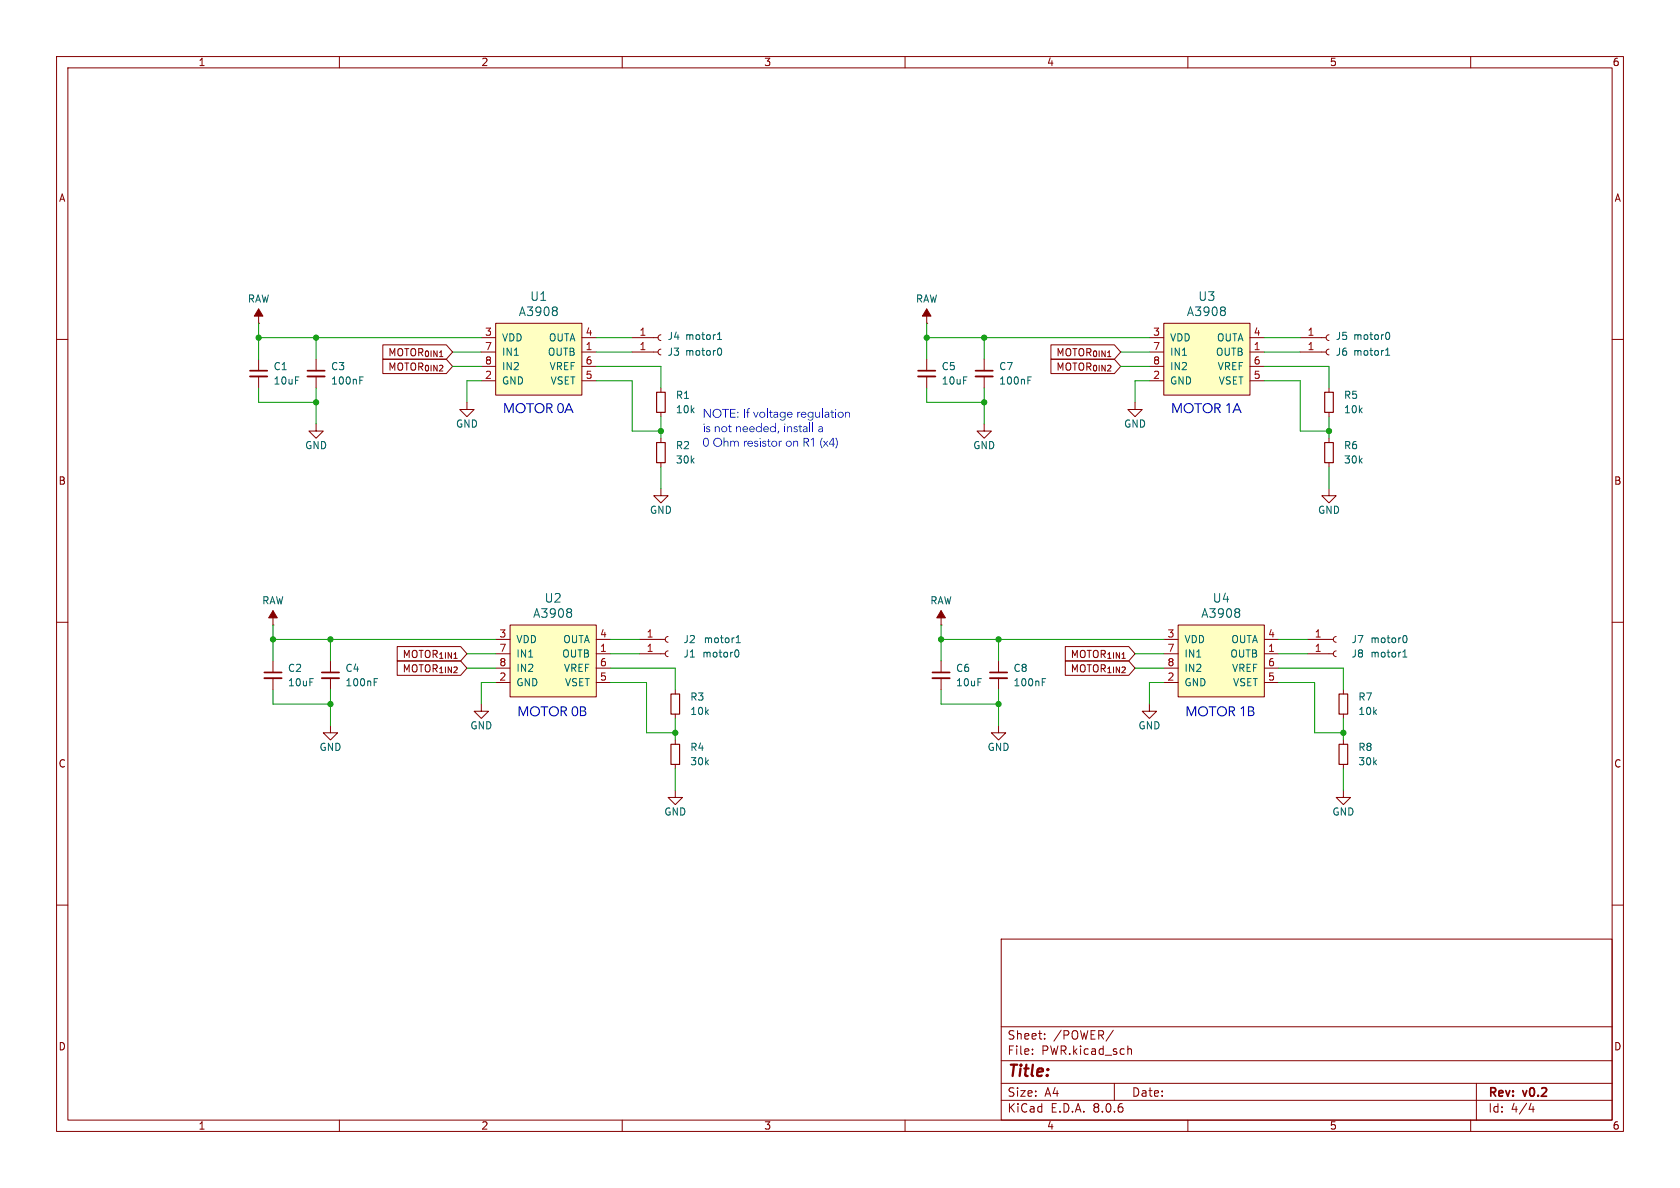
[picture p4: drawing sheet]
<svg xmlns="http://www.w3.org/2000/svg" width="297mm" height="210mm" viewBox="0 0 297 210" stroke-linecap="round" stroke-linejoin="round" font-family="sans-serif">
<g fill="none" stroke="#840000" stroke-width=".18">
<path d="M10 10h277v190h-277zM12 12h273v186h-273zM60 10v2M110 10v2M160 10v2M210 10v2M260 10v2M10 60h2M285 60h2M10 110h2M285 110h2M10 160h2"/>
<path d="M285 160h2M177 166h108v32h-108zM60 198v2M110 198v2M160 198v2M177 194.5h108M177 191.5h108M177 187.5h108M177 181.5h108M182.5 186.3v.1M182.5 185.5v.1M184.7 183.6v.1"/>
<path d="M184.7 182.8v.1M196.8 182.1l-1.3 2M197 191.5v3M199.4 185.5l.2-.1 .4 .1v.9M210 198v2M260 198v2M261 191.5v6.5M270.7 195l-.4 1.1h.9M271 195.6v1"/>
</g>
<path d="M90.2 110.5h15.2v12.7h-15.2z" fill="#ffffc2"/>
<g fill="none" stroke="#840000" stroke-width=".18">
<path d="M45.7 57.2h.1M45.7 54.6v2.6M45.7 63.5v2M45.7 66.5v2.1M55.9 63.5v2M55.9 66.5v2.1M163.8 63.5v2M163.8 66.5v2.1M174 74.9v1.3h1.3l-1.3 1.3-1.3-1.3h1.3M48.3 110.5h.1M48.3 108v2.5M48.3 116.8v2.1"/>
<path d="M48.3 119.9v2M58.4 116.8v2.1M58.4 119.9v2M87.6 115.6h2.6M87.6 113h2.6M87.6 118.1h2.6M90.2 110.5h15.2v12.7h-15.2zM105.4 115.6h2.5M105.4 113h2.5M105.4 118.1h2.5M166.4 110.5h.1M166.4 108v2.5"/>
<path d="M166.4 116.8v2.1M166.4 119.9v2M176.5 116.8v2.1M176.5 119.9v2M58.4 128.3v1.2h1.3l-1.3 1.3-1.3-1.3h1.3M85.1 124.5v1.2h1.3l-1.3 1.3-1.3-1.3h1.3M87.6 120.7h2.6M105.4 120.7h2.5M237.5 121.9v.8M237.5 126.2v.8"/>
</g>
<path d="M63.6 67.2h.4M63.6 66.6h.6M66.2 120h.6M100.9 107.7l.2 .2-.2 .3M100.9 108.3l.2 .2-.2 .6M184.3 120h.6M66.2 120.6h.4M184.3 120.6h.4" fill="none" stroke="#006464" stroke-width=".18"/>
<g fill="#840000" stroke="#840000" stroke-width=".18">
<path d="M166.4 108l.7 1.2h-1.5z"/>
<path d="M45.7 54.6l.8 1.3h-1.5z"/>
<path d="M48.3 108l.7 1.2h-1.5z"/>
</g>
<path d="M44.2 66.5h3M54.4 66.5h3M162.3 66.5h3.1M46.7 119.9h3.1M56.9 119.9h3M164.8 119.9h3.1M175 119.9h3.1" fill="none" stroke="#840000" stroke-width=".33"/>
<path d="M44.2 65.5h3M54.4 65.5h3M162.3 65.5h3.1M46.7 118.9h3.1M56.9 118.9h3M164.8 118.9h3.1M175 118.9h3.1" fill="none" stroke="#840000" stroke-width=".3"/>
<path d="M236.7 122.7h1.6v3.5h-1.6z" fill="none" stroke="#840000" stroke-width=".2"/>
<path d="M87.6 57.2h15.3v12.7h-15.3z" fill="#ffffc2"/>
<g fill="none" stroke="#840000" stroke-width=".18">
<path d="M85.1 59.7h2.5M87.6 57.2h15.3v12.7h-15.3zM102.9 59.7h2.5M111.8 59.7h4.5M116.8 59.2l-.3 .1-.2 .4 .2 .3 .3 .2M163.8 57.2h.1M163.8 54.6v2.6M229.9 59.7h4.5M234.9 59.2l-.3 .1-.2 .4 .2 .3 .3 .2M55.9 74.9v1.3h1.2l-1.2 1.3-1.3-1.3h1.3M82.5 71.1v1.3h1.3l-1.3 1.3-1.2-1.3h1.2M85.1 62.2h2.5"/>
<path d="M85.1 67.3h2.5M85.1 64.8h2.5M102.9 62.2h2.5M102.9 67.3h2.5M102.9 64.8h2.5M111.8 62.2h4.5M116.8 61.7l-.3 .2-.2 .3 .2 .4 .3 .1M116.8 68.6v.7M116.8 72.9v.8M116.8 77.5v.7M200.7 71.1v1.3h1.2l-1.2 1.3-1.3-1.3h1.3M229.9 62.2h4.5"/>
<path d="M234.9 61.7l-.3 .2-.2 .3 .2 .4 .3 .1M234.9 68.6v.7M234.9 72.9v.8M234.9 77.5v.7M116.8 86.4v1.2h1.3l-1.3 1.3-1.2-1.3h1.2M116.8 81.8v.8M234.9 86.4v1.2h1.3l-1.3 1.3-1.2-1.3h1.2M234.9 81.8v.8M113 115.6h4.6M113 113h4.6M118.1 112.5l-.3 .2-.2 .3 .2 .4 .3 .1M118.1 115.1l-.3 .1-.2 .4 .2 .3 .3 .2"/>
<path d="M231.1 115.6h4.6M236.2 115.1l-.3 .1-.2 .4 .2 .3 .3 .2M119.4 139.7v1.3h1.2l-1.2 1.2-1.3-1.2h1.3M119.4 121.9v.8M119.4 126.2v.8M119.4 130.8v.8M119.4 135.1v.8M203.2 124.5v1.2h1.3l-1.3 1.3-1.3-1.3h1.3M237.5 139.7v1.3h1.3l-1.3 1.2-1.3-1.2h1.3M237.5 130.8v.8M237.5 135.1v.8"/>
</g>
<g fill="none" stroke="#006464" stroke-width=".18">
<path d="M98.4 54.3l.1 .3-.1 .2M98.4 55l.1 .2-.1 .5M126.8 59.1l.4-.4v1.3M245.1 58.8l.2-.1a.68 .68 0 0 1 .4 .7 .68 .68 0 0 1-.4 .6h-.2M126.8 60h.8M127 61.6l.2-.1a.68 .68 0 0 1 .4 .7 .68 .68 0 0 1-.4 .6l-.2-.1M245 62.8h.7M245 61.9l.3-.4v1.3M130.1 114.9h.1a.68 .68 0 0 1 .4 .6 .68 .68 0 0 1-.4 .6h-.1M130.2 113.6h.7M130.2 112.7l.3-.4v1.3M248 116.1h.7"/>
<path d="M248 115.2l.4-.3v1.2"/>
</g>
<path d="M116.1 69.3h1.5v3.6h-1.5zM116.1 78.2h1.5v3.6h-1.5zM234.2 78.2h1.5v3.6h-1.5zM234.2 69.3h1.5v3.6h-1.5zM118.6 131.6h1.5v3.5h-1.5zM118.6 122.7h1.5v3.5h-1.5zM236.7 131.6h1.6v3.5h-1.6z" fill="none" stroke="#840000" stroke-width=".2"/>
<path d="M163.8 54.6l.8 1.3h-1.5z" fill="#840000" stroke="#840000" stroke-width=".18"/>
<path d="M205.7 57.2h15.3v12.7h-15.3z" fill="#ffffc2"/>
<path d="M203.2 59.7h2.5M205.7 57.2h15.3v12.7h-15.3zM221 59.7h2.5M203.2 62.2h2.5M203.2 67.3h2.5M203.2 64.8h2.5M221 62.2h2.5M221 67.3h2.5M221 64.8h2.5M231.1 113h4.6M236.2 112.5l-.3 .2-.2 .3 .2 .4 .3 .1M176.5 128.3v1.2h1.3l-1.3 1.3-1.2-1.3h1.2" fill="none" stroke="#840000" stroke-width=".18"/>
<path d="M216.5 54.3l.1 .3-.1 .2M216.5 55l.1 .2-.1 .5M248.2 112.4l.1-.1a.68 .68 0 0 1 .4 .7 .68 .68 0 0 1-.4 .6l-.1-.1" fill="none" stroke="#006464" stroke-width=".18"/>
<path d="M208.3 110.5h15.2v12.7h-15.2z" fill="#ffffc2"/>
<g fill="none" stroke="#840000" stroke-width=".18">
<path d="M67.7 61h11.2l1.1 1.2-1.1 1.3h-11.2zM67.7 63.5h11.2l1.1 1.3-1.1 1.2h-11.2zM174 63.5v2M174 66.5v2.1M185.8 63.5h11.2l1.1 1.3-1.1 1.2h-11.2zM185.8 61h11.2l1.1 1.2-1.1 1.3h-11.2zM70.2 116.8h11.2l1.1 1.3-1.1 1.3h-11.2zM70.2 114.3h11.2l1.1 1.3-1.1 1.2h-11.2zM188.3 116.8h11.2l1.2 1.3-1.2 1.3h-11.2zM188.3 114.3h11.2l1.2 1.3-1.2 1.2h-11.2zM205.7 115.6h2.6M205.7 113h2.6"/>
<path d="M205.7 118.1h2.6M208.3 110.5h15.2v12.7h-15.2zM223.5 115.6h2.6M223.5 113h2.6M223.5 118.1h2.6M205.7 120.7h2.6M223.5 120.7h2.6"/>
</g>
<path d="M181.7 67.2h.4M181.7 66.6h.6M219 107.7l.2 .2-.2 .3M219 108.3l.2 .2-.2 .6" fill="none" stroke="#006464" stroke-width=".18"/>
<path d="M172.5 66.5h3" fill="none" stroke="#840000" stroke-width=".33"/>
<path d="M172.5 65.5h3" fill="none" stroke="#840000" stroke-width=".3"/>
<g fill="none" stroke="#009600" stroke-width=".18">
<path d="M45.7 59.7h39.4M45.7 57.2v6.3M55.9 59.7v3.8M105.4 59.7h6.4M163.8 57.2v6.3M163.8 59.7h39.4M174 59.7v3.8M223.5 59.7h6.4M45.7 68.6v2.5h10.2M55.9 68.6v6.3M80 62.2h5.1M80 64.8h5.1"/>
<path d="M85.1 67.3h-2.6v3.8M105.4 67.3h6.4v8.9h5M105.4 62.2h6.4M105.4 64.8h11.4v3.8M116.8 73.7v3.8M163.8 68.6v2.5h10.2M174 68.6v6.3M198.1 62.2h5.1M198.1 64.8h5.1M203.2 67.3h-2.5v3.8M223.5 64.8h11.4v3.8M223.5 67.3h6.4v8.9h5"/>
<path d="M223.5 62.2h6.4M234.9 73.7v3.8M116.8 82.6v3.8M234.9 82.6v3.8M48.3 113h39.3M48.3 110.5v6.3M58.4 113v3.8M82.5 115.6h5.1M82.5 118.1h5.1M107.9 113h5.1M107.9 115.6h5.1M107.9 118.1h11.5v3.8"/>
<path d="M166.4 110.5v6.3M166.4 113h39.3M176.5 113v3.8M200.7 115.6h5M200.7 118.1h5M226.1 113h5M226.1 115.6h5M226.1 118.1h11.4v3.8M48.3 121.9v2.6h10.1M58.4 121.9v6.4M87.6 120.7h-2.5v3.8M107.9 120.7h6.4v8.8h5.1"/>
<path d="M119.4 127v3.8M119.4 135.9v3.8M166.4 121.9v2.6h10.1M176.5 121.9v6.4M205.7 120.7h-2.5v3.8M226.1 120.7h6.3v8.8h5.1M237.5 127v3.8M237.5 135.9v3.8"/>
</g>
<g fill="#009600" stroke="#009600" stroke-width=".18">
<circle cx="45.7" cy="59.7" r=".46"/>
<circle cx="55.9" cy="59.7" r=".46"/>
<circle cx="55.9" cy="71.1" r=".46"/>
<circle cx="174" cy="59.7" r=".46"/>
<circle cx="176.5" cy="124.5" r=".46"/>
<circle cx="174" cy="71.1" r=".46"/>
<circle cx="163.8" cy="59.7" r=".46"/>
<circle cx="176.5" cy="113" r=".46"/>
<circle cx="166.4" cy="113" r=".46"/>
<circle cx="234.9" cy="76.2" r=".46"/>
<circle cx="237.5" cy="129.5" r=".46"/>
<circle cx="116.8" cy="76.2" r=".46"/>
<circle cx="119.4" cy="129.5" r=".46"/>
<circle cx="58.4" cy="113" r=".46"/>
<circle cx="48.3" cy="113" r=".46"/>
<circle cx="58.4" cy="124.5" r=".46"/>
</g>
<text font-size="2.8" fill="#840000" x="178" y="190.9">Title:</text>
<g font-size="2.4" fill="#0000c2">
<text x="88.9" y="73.3">MOTOR 0A</text>
<text x="207" y="73.3">MOTOR 1A</text>
<text x="91.4" y="126.9">MOTOR 0B</text>
<text x="209.5" y="126.9">MOTOR 1B</text>
</g>
<g font-size="2.1" fill="#006464">
<text x="93.6" y="53.4">U1</text>
<text x="211.8" y="53.4">U3</text>
<text x="91.6" y="56.1">A3908</text>
<text x="209.7" y="56.1">A3908</text>
<text x="96.2" y="106.7">U2</text>
<text x="214.3" y="106.7">U4</text>
<text x="94.2" y="109.4">A3908</text>
<text x="212.3" y="109.4">A3908</text>
</g>
<g font-size="2.1" fill="#0000c2">
<text x="124.2" y="74.1">NOTE: If voltage regulation</text>
<text x="124.2" y="76.6">is not needed, install a</text>
<text x="124.2" y="79.2">0 Ohm resistor on R1(x4)</text>
</g>
<g font-size="2.1" fill="#840000">
<text x="178" y="184">Sheet:</text>
<text x="186.2" y="184">/POWER/</text>
<text x="178" y="186.7">File:</text>
<text x="184.1" y="186.7">PWR.kicad_sch</text>
<text x="178" y="196.9">KiCad</text>
<text x="178" y="194.1">Size:</text>
<text x="184.7" y="194.1">A4</text>
<text x="185.7" y="196.9">E.D.A.</text>
<text x="193.3" y="196.9">8.0.6</text>
<text x="200" y="194.1">Date:</text>
<text x="263" y="194.3">Rev:</text>
<text x="263" y="196.9">Id:</text>
<text x="267.1" y="196.9">4/4</text>
<text x="269.4" y="194.3">v0.2</text>
</g>
<g font-size="1.8" fill="#840000">
<text x="35" y="11.9">1</text>
<text x="85" y="11.9">2</text>
<text x="135" y="11.9">3</text>
<text x="185" y="11.9">4</text>
<text x="235" y="11.9">5</text>
<text x="285" y="11.9">6</text>
<text x="10.3" y="35.9">A</text>
<text x="285.3" y="35.9">A</text>
<text x="68.5" y="63.2">MOTOR_{0_{IN1}}</text>
<text x="68.5" y="65.7">MOTOR_{0_{IN2}}</text>
<text x="186.6" y="65.7">MOTOR_{0_{IN2}}</text>
<text x="186.6" y="63.2">MOTOR_{0_{IN1}}</text>
<text x="10.3" y="85.9">B</text>
<text x="285.3" y="85.9">B</text>
<text x="71" y="119.1">MOTOR_{1_{IN2}}</text>
<text x="71" y="116.5">MOTOR_{1_{IN1}}</text>
<text x="189.1" y="119.1">MOTOR_{1_{IN2}}</text>
<text x="189.1" y="116.5">MOTOR_{1_{IN1}}</text>
<text x="10.3" y="135.9">C</text>
<text x="285.3" y="135.9">C</text>
<text x="10.3" y="185.9">D</text>
<text x="285.3" y="185.9">D</text>
<text x="35" y="199.9">1</text>
<text x="85" y="199.9">2</text>
<text x="135" y="199.9">3</text>
<text x="185" y="199.9">4</text>
<text x="235" y="199.9">5</text>
<text x="285" y="199.9">6</text>
</g>
<g font-size="1.8" fill="#006464">
<text x="43.7" y="53.7">RAW</text>
<text x="161.8" y="53.7">RAW</text>
<text x="48.3" y="65.6">C1</text>
<text x="58.4" y="65.6">C3</text>
<text x="88.6" y="60.6">VDD</text>
<text x="88.6" y="63.1">IN1</text>
<text x="88.6" y="65.6">IN2</text>
<text x="96.8" y="63.1">OUTB</text>
<text x="96.9" y="60.6">OUTA</text>
<text x="97.1" y="65.6">VREF</text>
<text x="117.9" y="63.1">J3 motor0</text>
<text x="117.9" y="60.3">J4 motor1</text>
<text x="166.4" y="65.6">C5</text>
<text x="176.5" y="65.6">C7</text>
<text x="206.8" y="60.6">VDD</text>
<text x="206.8" y="63.1">IN1</text>
<text x="206.8" y="65.6">IN2</text>
<text x="214.9" y="63.1">OUTB</text>
<text x="215" y="60.6">OUTA</text>
<text x="215.2" y="65.6">VREF</text>
<text x="236" y="63.1">J6 motor1</text>
<text x="236" y="60.3">J5 motor0</text>
<text x="48.3" y="68.2">10uF</text>
<text x="58.4" y="68.2">100nF</text>
<text x="88.6" y="68.2">GND</text>
<text x="97.2" y="68.2">VSET</text>
<text x="119.4" y="70.7">R1</text>
<text x="166.4" y="68.2">10uF</text>
<text x="176.5" y="68.2">100nF</text>
<text x="206.8" y="68.2">GND</text>
<text x="215.3" y="68.2">VSET</text>
<text x="237.5" y="70.7">R5</text>
<text x="80.5" y="75.8">GND</text>
<text x="119.4" y="73.3">10k</text>
<text x="198.6" y="75.8">GND</text>
<text x="237.5" y="73.3">10k</text>
<text x="53.8" y="79.6">GND</text>
<text x="119.4" y="79.6">R2</text>
<text x="119.4" y="82.1">30k</text>
<text x="172" y="79.6">GND</text>
<text x="237.5" y="79.6">R6</text>
<text x="237.5" y="82.1">30k</text>
<text x="114.8" y="91">GND</text>
<text x="232.9" y="91">GND</text>
<text x="46.3" y="107">RAW</text>
<text x="164.4" y="107">RAW</text>
<text x="91.2" y="113.9">VDD</text>
<text x="99.5" y="113.9">OUTA</text>
<text x="120.7" y="113.9">J2</text>
<text x="124.3" y="113.9">motor1</text>
<text x="209.3" y="113.9">VDD</text>
<text x="217.6" y="113.9">OUTA</text>
<text x="238.8" y="113.9">J7</text>
<text x="242.2" y="113.9">motor0</text>
<text x="50.8" y="119">C2</text>
<text x="61" y="119">C4</text>
<text x="91.2" y="116.4">IN1</text>
<text x="91.2" y="119">IN2</text>
<text x="99.3" y="116.4">OUTB</text>
<text x="99.6" y="119">VREF</text>
<text x="120.7" y="116.4">J1</text>
<text x="124.1" y="116.4">motor0</text>
<text x="168.9" y="119">C6</text>
<text x="179.1" y="119">C8</text>
<text x="209.3" y="116.4">IN1</text>
<text x="209.3" y="119">IN2</text>
<text x="217.4" y="116.4">OUTB</text>
<text x="217.7" y="119">VREF</text>
<text x="238.8" y="116.4">J8</text>
<text x="242.2" y="116.4">motor1</text>
<text x="50.8" y="121.5">10uF</text>
<text x="61" y="121.5">100nF</text>
<text x="91.2" y="121.5">GND</text>
<text x="99.8" y="121.5">VSET</text>
<text x="121.9" y="124.1">R3</text>
<text x="168.9" y="121.5">10uF</text>
<text x="179.1" y="121.5">100nF</text>
<text x="209.3" y="121.5">GND</text>
<text x="217.9" y="121.5">VSET</text>
<text x="240" y="124.1">R7</text>
<text x="83.1" y="129.1">GND</text>
<text x="121.9" y="126.6">10k</text>
<text x="201.2" y="129.1">GND</text>
<text x="240" y="126.6">10k</text>
<text x="56.4" y="132.9">GND</text>
<text x="121.9" y="132.9">R4</text>
<text x="121.9" y="135.5">30k</text>
<text x="174.5" y="132.9">GND</text>
<text x="240" y="132.9">R8</text>
<text x="240" y="135.5">30k</text>
<text x="117.3" y="144.4">GND</text>
<text x="235.5" y="144.4">GND</text>
</g>
<g font-size="1.8" fill="#a90000">
<text x="85.7" y="59.4">3</text>
<text x="103.4" y="59.4">4</text>
<text x="113" y="59.4">1</text>
<text x="203.8" y="59.4">3</text>
<text x="221.5" y="59.4">4</text>
<text x="231.1" y="59.4">1</text>
<text x="85.7" y="62">7</text>
<text x="85.7" y="64.5">8</text>
<text x="103.4" y="62">1</text>
<text x="103.4" y="64.5">6</text>
<text x="113" y="62">1</text>
<text x="203.8" y="62">7</text>
<text x="203.8" y="64.5">8</text>
<text x="221.5" y="62">1</text>
<text x="221.5" y="64.5">6</text>
<text x="231.1" y="62">1</text>
<text x="85.7" y="67.1">2</text>
<text x="103.4" y="67.1">5</text>
<text x="203.8" y="67.1">2</text>
<text x="221.5" y="67.1">5</text>
<text x="88.2" y="112.8">3</text>
<text x="106" y="112.8">4</text>
<text x="114.2" y="112.8">1</text>
<text x="206.3" y="112.8">3</text>
<text x="224.1" y="112.8">4</text>
<text x="232.3" y="112.8">1</text>
<text x="88.2" y="115.3">7</text>
<text x="88.2" y="117.9">8</text>
<text x="106" y="115.3">1</text>
<text x="106" y="117.9">6</text>
<text x="114.2" y="115.3">1</text>
<text x="206.3" y="115.3">7</text>
<text x="206.3" y="117.9">8</text>
<text x="224.1" y="115.3">1</text>
<text x="224.1" y="117.9">6</text>
<text x="232.3" y="115.3">1</text>
<text x="88.2" y="120.4">2</text>
<text x="106" y="120.4">5</text>
<text x="206.3" y="120.4">2</text>
<text x="224.1" y="120.4">5</text>
</g>
</svg>
